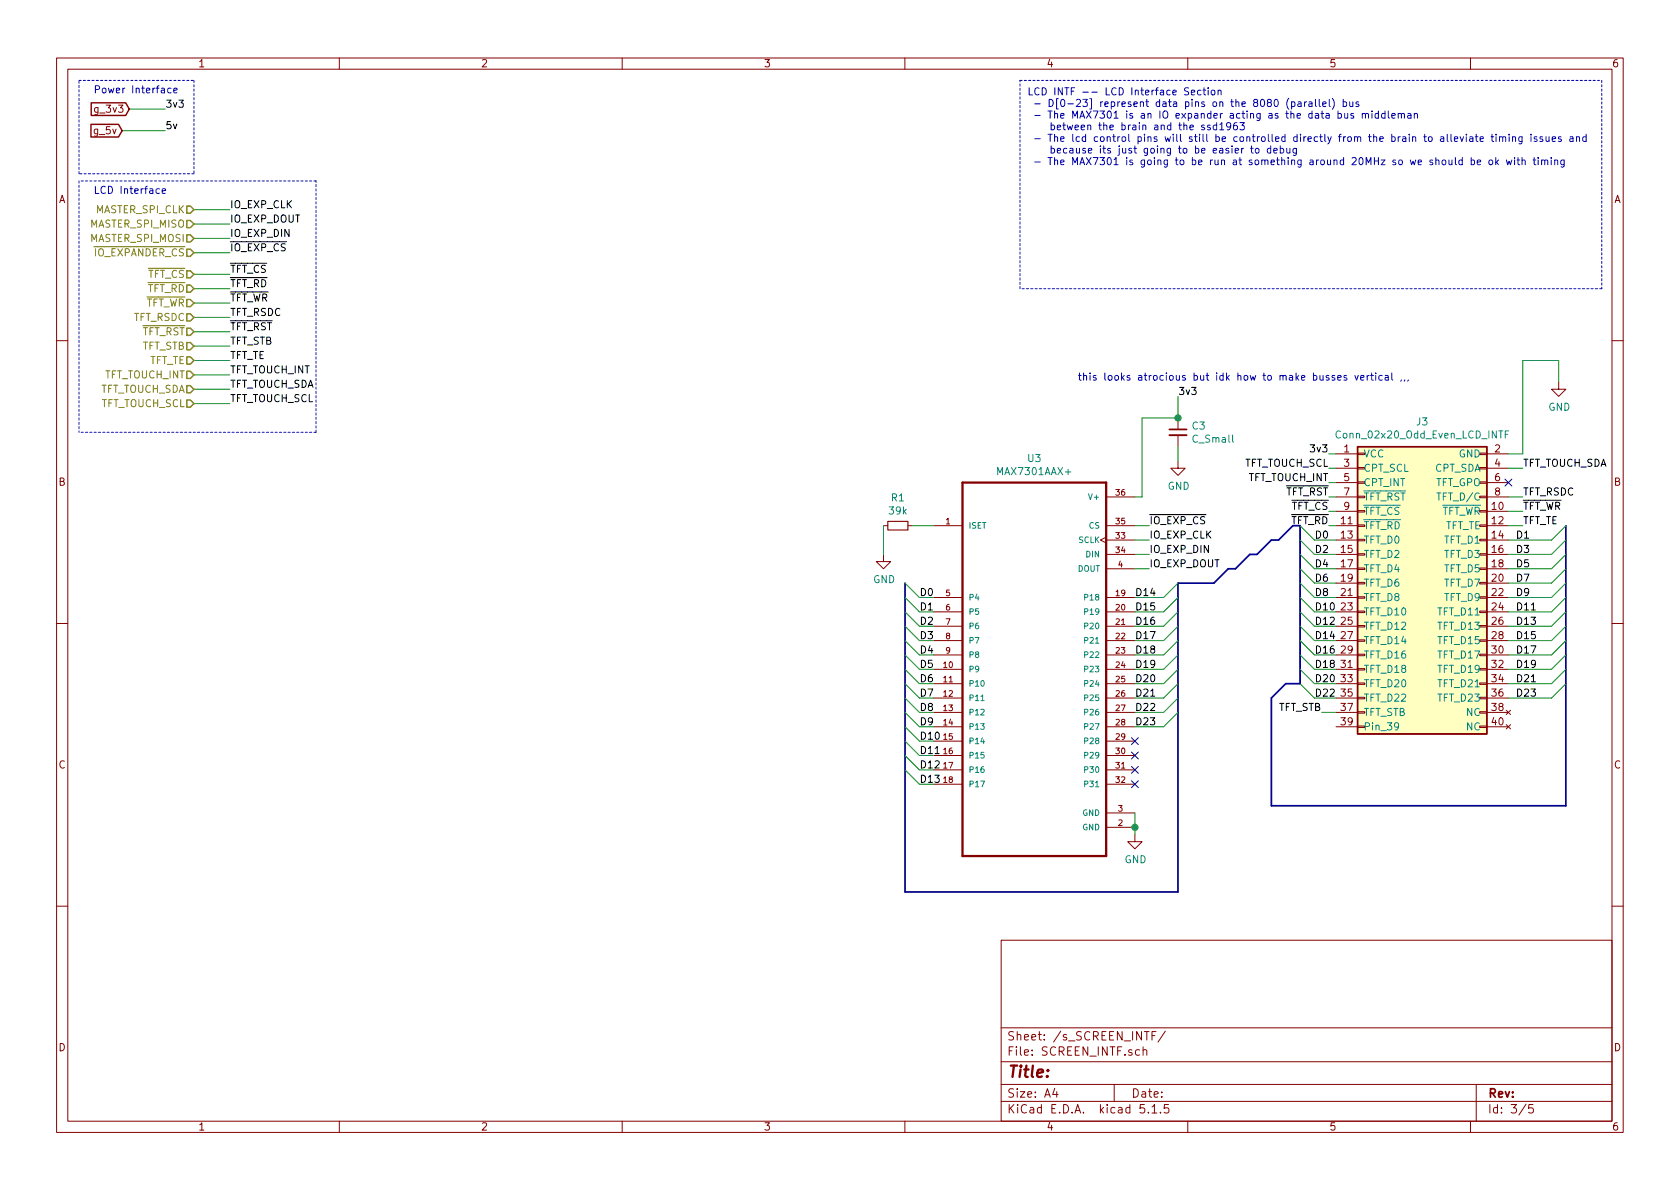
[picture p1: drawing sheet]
<svg xmlns="http://www.w3.org/2000/svg" width="297mm" height="210mm" viewBox="0 0 297 210" stroke-linecap="round" stroke-linejoin="round" font-family="sans-serif">
<g fill="none" stroke="#840000" stroke-width=".18">
<path d="M10 10.3h277v189.9h-277zM12 12.2h273v186.1h-273zM60 10.3v1.9M110 10.3v1.9M160 10.3v1.9M210 10.3v1.9M260 10.3v1.9M10 60.2h2M208.3 73.9v2M208.3 77v2M275.6 67.6v1.2h1.3l-1.3 1.3-1.3-1.3h1.3M285 60.2h2"/>
<path d="M156.2 98v1.3h1.3l-1.3 1.3-1.3-1.3h1.3M156.2 93h.8M160.5 93h.8M165.1 93h5.1M195.6 95l-1 .5 1 .5M195.6 93h5.1M195.6 95.5h5.1M195.6 98h5.1M195.6 87.9h5.1M208.3 81.5v1.3h1.2l-1.2 1.3-1.3-1.3h1.3M236.2 80.3h3.8M236.2 90.4h3.8"/>
<path d="M236.2 93h3.8M236.2 95.5h3.8M236.2 98h3.8M236.2 82.8h3.8M236.2 85.3h3.8M236.2 87.9h3.8M240 97.9h1.3v.3h-1.3zM240 95.4h1.3v.2h-1.3zM240 92.8h1.3v.3h-1.3zM240 90.3h1.3v.2h-1.3zM240 87.8h1.3v.2h-1.3zM240 85.2h1.3v.3h-1.3z"/>
<path d="M240 82.7h1.3v.2h-1.3zM240 80.1h1.3v.3h-1.3zM261.6 97.9h1.3v.3h-1.3zM261.6 95.4h1.3v.2h-1.3zM261.6 92.8h1.3v.3h-1.3zM261.6 90.3h1.3v.2h-1.3zM261.6 87.8h1.3v.2h-1.3zM261.6 85.2h1.3v.3h-1.3zM261.6 82.7h1.3v.2h-1.3zM261.6 80.1h1.3v.3h-1.3zM262.9 80.3h3.8M262.9 90.4h3.8"/>
<path d="M262.9 93h3.8M262.9 95.5h3.8M262.9 98h3.8M262.9 82.8h3.8M262.9 85.3h3.8M262.9 87.9h3.8M10 110.3h2M165.1 105.7h5.1M165.1 108.2h5.1M165.1 110.7h5.1M165.1 113.3h5.1M165.1 115.8h5.1"/>
<path d="M165.1 118.4h5.1M195.6 100.6h5.1M195.6 105.7h5.1M195.6 108.2h5.1M195.6 110.7h5.1M195.6 113.3h5.1M195.6 115.8h5.1M195.6 118.4h5.1M236.2 100.6h3.8M236.2 103.1h3.8M236.2 105.7h3.8M236.2 108.2h3.8"/>
<path d="M236.2 110.7h3.8M236.2 113.3h3.8M236.2 115.8h3.8M236.2 118.4h3.8M240 118.2h1.3v.3h-1.3zM240 115.7h1.3v.2h-1.3zM240 113.2h1.3v.2h-1.3zM240 110.6h1.3v.3h-1.3zM240 108.1h1.3v.2h-1.3zM240 105.5h1.3v.3h-1.3zM240 103h1.3v.2h-1.3zM240 100.5h1.3v.2h-1.3z"/>
<path d="M261.6 118.2h1.3v.3h-1.3zM261.6 115.7h1.3v.2h-1.3zM261.6 113.2h1.3v.2h-1.3zM261.6 110.6h1.3v.3h-1.3zM261.6 108.1h1.3v.2h-1.3zM261.6 105.5h1.3v.3h-1.3zM261.6 103h1.3v.2h-1.3zM261.6 100.5h1.3v.2h-1.3zM262.9 100.6h3.8M262.9 103.1h3.8M262.9 105.7h3.8M262.9 108.2h3.8"/>
<path d="M262.9 110.7h3.8M262.9 113.3h3.8M262.9 115.8h3.8M262.9 118.4h3.8M285 110.3h2M165.1 120.9h5.1M165.1 123.4h5.1M165.1 126h5.1M165.1 128.5h5.1M165.1 131.1h5.1M165.1 133.6h5.1M165.1 136.1h5.1"/>
<path d="M165.1 138.7h5.1M195.6 120.9h5.1M195.6 123.4h5.1M195.6 126h5.1M195.6 128.5h5.1M195.6 131.1h5.1M195.6 133.6h5.1M195.6 136.1h5.1M195.6 138.7h5.1M236.2 120.9h3.8M236.2 123.4h3.8M236.2 126h3.8"/>
<path d="M236.2 128.5h3.8M240 128.4h1.3v.2h-1.3zM240 125.9h1.3v.2h-1.3zM240 123.3h1.3v.3h-1.3zM240 120.8h1.3v.2h-1.3zM261.6 128.4h1.3v.2h-1.3zM261.6 125.9h1.3v.2h-1.3zM261.6 123.3h1.3v.3h-1.3zM261.6 120.8h1.3v.2h-1.3zM262.9 120.9h3.8M262.9 123.4h3.8M262.9 126h3.8"/>
<path d="M262.9 128.5h3.8M266.3 125.6l.8 .8M266.3 128.1l.8 .8M267.1 125.6l-.8 .8M267.1 128.1l-.8 .8M195.6 146.3h5.1M195.6 143.8h5.1M200.7 147.6v1.2h1.2l-1.2 1.3-1.3-1.3h1.3M10 160.2h2M177 166.3h108v32h-108zM285 160.2h2M60 198.3v1.9"/>
<path d="M110 198.3v1.9M160 198.3v1.9M177 194.8h108M177 191.8h108M177 187.8h108M177 181.8h108M186.5 192.5l-.4 1h1M186.8 193v1M197 191.8v3M201.5 185.7l-.5-.1-.2 .3v.6l.2 .1 .5-.1M202.1 185.7h.1a.37 .37 0 0 1 .6 .1v.8M202.1 185.1v1.5"/>
<path d="M202.3 195.3h-.7l-.1 .7 .3-.1 .5 .1 .1 .2-.1 .5-.2 .1-.6-.1M203 196.7v.1M203.7 195.8l.4-.5v1.5M203.7 196.8h.8M203.7 183.1h.5M204.4 182.4h-.7v1.5M205.2 196.7v.1M206 182.3l-1.3 2M206.6 195.3h-.7l-.1 .7 .2-.1 .6 .1 .1 .2-.1 .5-.2 .1-.6-.1M210 198.3v1.9M260 198.3v1.9M261 191.8v6.5"/>
<path d="M269.8 195.2l-1.2 2M271 195.3h-.7v.7l.2-.1 .5 .1 .1 .2-.1 .5-.2 .1-.5-.1"/>
</g>
<path d="M240 79h22.9v50.8h-22.9z" fill="#ffffc2" stroke="#ffffc2" stroke-width=".18"/>
<path d="M16.1 18.2h6.1l.7 1.1-.7 1.1h-6.1zM16.1 22h4.9l.6 1.1-.6 1.1h-4.9zM240 79h22.9v50.8h-22.9z" fill="none" stroke="#840000" stroke-width=".25"/>
<path d="M266.1 76.8h.5M266.8 76.2h-.7v1.3M173.4 123.9h.6M247.3 128.4l-.3 .2h-.2l-.2-.2v-.5l.2-.1h.2l.3 .3a.97 .97 0 0 1-.3 .9l-.3 .1" fill="none" stroke="#008484" stroke-width=".18"/>
<path d="M157 92.2h3.5v1.5h-3.5z" fill="none" stroke="#840000" stroke-width=".2"/>
<path d="M206.8 77h3" fill="none" stroke="#840000" stroke-width=".33"/>
<path d="M206.8 75.9h3" fill="none" stroke="#840000" stroke-width=".3"/>
<path d="M170.2 85.3h25.4v66.1h-25.4z" fill="none" stroke="#840000" stroke-width=".41"/>
<path d="M14 14.2h20.3M34.3 14.2v16.5M180.3 14.2h102.9M283.2 14.2v36.8M14 30.7v-16.5M14 32v44.4M34.3 30.7h-20.3M55.9 32h-41.9M180.3 51v-36.8M283.2 51h-102.9M55.9 76.4v-44.4M55.9 76.4h-41.9" fill="none" stroke="#0000c2" stroke-width=".18" stroke-dasharray=".4 .4"/>
<path d="M228.6 93l-2.5 2.5h-1.3l-2.6 2.5h-1.2l-2.6 2.6h-1.2l-2.6 2.5h-6.3v54.6h-48.3v-54.6M229.9 93v27.9h-2.6l-2.5 2.5v19.1h52.1v-49.5" fill="none" stroke="#000084" stroke-width=".3"/>
<g fill="none" stroke="#008400" stroke-width=".18">
<path d="M22.9 19.3h6.3M21.6 23.1h7.6M34.3 37.1h6.3M34.3 39.6h6.3M34.3 42.2h6.3M34.3 48.5h6.3M34.3 58.7h6.3M34.3 56.1h6.3M34.3 53.6h6.3M34.3 51h6.3M34.3 44.7h6.3M34.3 68.8h6.3"/>
<path d="M34.3 71.4h6.3M34.3 61.2h6.3M34.3 66.3h6.3M34.3 63.7h6.3M208.3 70.1v3.8h-6.4v14h-1.2M208.3 79v2.5M275.6 67.6v-3.9h-6.4v16.6h-2.5M156.2 93v5M161.3 93h3.8M200.7 98h2.5M200.7 95.5h2.5M200.7 93h2.5"/>
<path d="M229.9 98l2.5 2.6h3.8M229.9 95.5l2.5 2.5h3.8M229.9 93l2.5 2.5h3.8M234.9 80.3h1.3M234.9 93h1.3M234.9 90.4h1.3M234.9 87.9h1.3M234.9 82.8h1.3M234.9 85.3h1.3M266.7 93h2.5M266.7 90.4h2.5M266.7 87.9h2.5"/>
<path d="M266.7 82.8h2.5M276.9 98l-2.6 2.6h-7.6M276.9 95.5l-2.6 2.5h-7.6M276.9 93l-2.6 2.5h-7.6M160 105.7l2.6 2.5h2.5M160 103.1l2.6 2.6M160 108.2l2.6 2.5M160 110.7l2.6 2.6M160 118.4l2.6 2.5M160 115.8l2.6 2.6M160 113.3l2.6 2.5M200.7 100.6h2.5"/>
<path d="M208.3 105.7l-2.6 2.5h-5M208.3 108.2l-2.6 2.5h-5M208.3 103.1l-2.6 2.6h-5M208.3 110.7l-2.6 2.6h-5M208.3 113.3l-2.6 2.5h-5M208.3 115.8l-2.6 2.6h-5M208.3 118.4l-2.6 2.5h-5M229.9 105.7l2.5 2.5h3.8M229.9 108.2l2.5 2.5h3.8M229.9 100.6l2.5 2.5h3.8M229.9 103.1l2.5 2.6h3.8M229.9 110.7l2.5 2.6h3.8"/>
<path d="M229.9 113.3l2.5 2.5h3.8M229.9 115.8l2.5 2.6h3.8M229.9 118.4l2.5 2.5h3.8M276.9 105.7l-2.6 2.5h-7.6M276.9 108.2l-2.6 2.5h-7.6M276.9 100.6l-2.6 2.5h-7.6M276.9 103.1l-2.6 2.6h-7.6M276.9 110.7l-2.6 2.6h-7.6M276.9 113.3l-2.6 2.5h-7.6M276.9 115.8l-2.6 2.6h-7.6M276.9 118.4l-2.6 2.5h-7.6M160 126l2.6 2.5"/>
<path d="M160 128.5l2.6 2.6M160 131.1l2.6 2.5M160 133.6l2.6 2.5M160 136.1l2.6 2.6M160 120.9l2.6 2.5M160 123.4l2.6 2.6M208.3 120.9l-2.6 2.5h-5M208.3 126l-2.6 2.5h-5M208.3 123.4l-2.6 2.6h-5M229.9 120.9l2.5 2.5h3.8M233.7 126h2.5M276.9 120.9l-2.6 2.5h-7.6"/>
<path d="M200.7 143.8v3.8"/>
</g>
<g fill="none" stroke="#848400" stroke-width=".25">
<path d="M33 39h.7l.6 .6-.6 .7h-.7zM33 36.4h.7l.6 .7-.6 .6h-.7zM33 58h.7l.6 .7-.6 .6h-.7zM33 55.5h.7l.6 .6-.6 .7h-.7zM33 53h.7l.6 .6-.6 .6h-.7zM33 50.4h.7l.6 .6-.6 .7h-.7zM33 47.9h.7l.6 .6-.6 .6h-.7zM33 44.1h.7l.6 .6-.6 .6h-.7zM33 41.5h.7l.6 .7-.6 .6h-.7zM33 68.2h.7l.6 .6-.6 .7h-.7zM33 70.7h.7l.6 .7-.6 .6h-.7zM33 60.6h.7l.6 .6-.6 .6h-.7z"/>
<path d="M33 65.7h.7l.6 .6-.6 .6h-.7zM33 63.1h.7l.6 .6-.6 .7h-.7z"/>
</g>
<g fill="none" stroke="#0000c2" stroke-width=".18">
<path d="M30.3 15.6h-.4l-.3 .2 .2 .6h.5M30.7 16l.6-.1v-.3h-.4l-.2 .2 .1 .6h.5M210.2 15.6l-.5-.1-.3 .3 .1 .3 .6 .2v.4l-.2 .1-.5-.1M210.6 16.4l.7-.1-.1-.3-.4-.1-.2 .2 .1 .6h.5M212.3 16l-.3-.1-.3 .3 .2 .5h.4M212.7 15.9h.5M212.9 15.5v1.1l.3 .2M213.6 15.5v.1M213.6 15.9v.9M214.2 16.1l.2-.2 .3 .1 .1 .2-.1 .5-.3 .1-.2-.1zM215.4 16.1l.1-.2 .3 .1 .1 .8M215.4 15.9v.9"/>
<path d="M225.4 17.7l.2-.1a.67 .67 0 0 1 .4 .6 .67 .67 0 0 1-.4 .6l-.3-.4zM227.9 17.4a1.4 1.4 0 0 0 0 1.9M228.4 18.1l.3-.1 .3 .2-.1 .6h-.5M228.4 18v1.3M229.5 18.1h.5v.7M230 18.3l-.4 .1-.2 .1 .1 .3h.5M230.7 18v.8M231 18l-.3 .2M231.4 18.1h.5l.1 .7M232 18.3l-.4 .1-.2 .1v.3h.6M232.6 17.6v1.1l.2 .1M233.2 17.6v1.1l.3 .1"/>
<path d="M233.9 18.4l.6-.1-.1-.2-.4-.1-.1 .2v.6h.5M235 17.6v1.1l.2 .1M235.6 17.4a1.47 1.47 0 0 1 0 1.9M236.6 19.6v1.3M237.5 18.1l.3-.1 .3 .2-.1 .6h-.5M237.5 17.6v1.2M238.6 18l.1 .8h.3l.2-.1M239.2 18v.8M240.2 18.1l-.3-.1-.2 .2 .1 .2 .4 .1v.3h-.5M242.6 19.6v.2M243.7 19.6v1.3M244.9 19.6v1.3"/>
<path d="M245.5 19.6v1.1l.2 .2M28.2 33.4h-.4l-.2 .2 .1 .6h.5M28.7 33.8l.6-.1-.1-.3h-.3l-.2 .1v.7h.5M212.9 22.2l-.3-.1-.2 .2 .1 .2 .4 .1v.3h-.5M214 22.2l-.3-.1-.2 .2v.2l.5 .1v.3h-.5M215.1 22.2l-.3-.1-.3 .2 .1 .6h.5M215.1 21.7v1.3M215.7 22l.3-.3v1.3M215.7 23h.7M217.6 22.2l-.3 .3-.3-.1-.1-.2 .1-.4 .3-.1 .2 .1a.87 .87 0 0 1-.3 1.2h-.2M218.4 26.6l.6-.1-.1-.2-.3-.1-.2 .2v.6h.5M218.7 21.7l-.4 .1a.87 .87 0 0 0 0 1.2l.4-.2v-.5l-.4-.1-.2 .2"/>
<path d="M219.2 21.7h.8l-.4 .5 .4 .1v.5l-.2 .2-.6-.2M219.5 26.2v.9M219.9 26.2l-.4 .3M221.1 26.2h.5M221.3 25.8v1.1l.3 .2M222.1 26.3l.3-.1 .2 .2-.1 .6-.3 .1-.3-.3zM224.7 26.3l-.4-.1-.2 .3 .1 .5h.5M224.7 25.8v1.3M225.2 26.6l.6-.1v-.2l-.4-.1-.2 .2 .1 .6h.5M226.4 26.3l.3-.1 .3 .3-.2 .5h-.4M226.4 25.8v1.3M227.5 26.2l.1 .8 .3 .1 .2-.2"/>
<path d="M228.1 26.2v.9M229.2 26.2v1.2l-.2 .1-.3-.1M229.2 26.3l-.3-.1-.3 .3 .1 .5h.5M236.6 20.1h.4l.2 .2-.1 .5h-.5M237.7 20.1l.1 .7 .3 .1 .2-.1M238.3 20.1v.8M239.3 20.1h-.3l-.2 .1 .1 .2 .4 .1v.3h-.5M240.9 20.2l.2-.1h.3v.8M240.9 20.1v.8M241.4 20.2l.2-.1h.3l.1 .8M242.6 20.1v.8M243.7 20.1h-.3l-.3 .2 .1 .5h.5"/>
<path d="M244.9 20.1h-.4l-.2 .2 .1 .5h.5M246.1 20.5l.6-.1-.1-.3h-.3l-.2 .1 .1 .6h.4M247.2 20.2l.2-.1h.3l.1 .8M247.2 20.1v.8M247.8 20.2l.2-.1h.3v.8M248.9 20.1h.5l.1 .8M249.5 20.4h-.5l-.1 .2v.2h.6M250.1 20.2l.2-.1h.2l.1 .8M250.1 20.1v.8M256.2 28.3v.8h.3l.2-.1M256.5 23.7v1.1l.2 .2M256.7 28.3v.8"/>
<path d="M257.1 24.6l.7-.1-.1-.3h-.4l-.2 .2 .1 .6h.5M257.3 27.9v1.1l.2 .1M258.2 24.2l.3 .8 .3-.8M258.5 28.3h-.3l-.3 .2 .2 .6h.4M258.5 27.9v1.2M259.3 23.7v.2M259.3 24.2v.8M259.9 24.2h.4l.1 .8M260.1 28.3h.4l.2 .2-.1 .6h-.5M260.1 27.9v1.2M260.4 24.5h-.4l-.2 .2 .1 .3h.5M260.8 24.2h.5"/>
<path d="M261 23.7v1.1l.3 .2M261.2 28.7l.6-.1-.1-.3h-.3l-.2 .2 .1 .6h.4M261.7 24.6l.6-.1-.1-.3h-.3l-.2 .2v.6h.5M263.4 28.3h.3l.2 .2-.1 .6h-.3l-.3-.2zM263.6 24.2h.5M263.8 23.7v1.1l.3 .2M264.5 27.9v1.2M264.5 23.7v.2M264.5 24.2v.8M264.6 28.6l.3 .5M264.9 28.3l-.4 .5M265.1 24.3l.2-.1h.3l.1 .8"/>
<path d="M265.1 24.2v.8M265.7 24.4l.2-.2h.3v.8M266.3 28.3l.3 .8 .2-.6 .3 .6 .2-.8M266.8 23.7v.2M266.8 24.2v.8M267.4 24.3l.2-.1h.3l.1 .8M267.4 24.2v.8M267.8 27.9v.1M267.8 28.3v.8M268.2 28.3h.5M268.4 27.9v1.1l.3 .1M269.1 24.2v1.1l-.2 .1h-.3"/>
<path d="M269.1 24.2h-.3l-.3 .2 .1 .6h.5M269.1 28.4l.2-.1h.3l.1 .8M269.1 27.9v1.2M270.7 23.7v.2M270.7 24.2v.8M271.1 28.3h.5M271.2 27.9v1.1l.4 .1M271.7 24.2h-.3l-.2 .2 .1 .1 .4 .2v.3h-.5M272 27.9v.1M272 28.3v.8M272.6 28.4l.1-.1h.3l.1 .8M272.6 28.3v.8"/>
<path d="M272.7 24.2h-.3l-.1 .2v.1l.4 .2v.3h-.4M273.1 28.5l.2-.2h.3l.1 .8M273.4 24.2v.8h.3l.2-.1M273.9 24.2v.8M274.3 27.9v.1M274.3 28.3v.8M274.4 24.6l.7-.1-.1-.3h-.4l-.2 .2 .1 .6h.5M274.9 28.4l.2-.1h.3v.8M274.9 28.3v.8M276 24.2h-.3l-.2 .2 .1 .1 .4 .2v.3h-.5M276.6 28.3l-.1 1.1-.2 .2-.3-.1M276.6 28.3h-.4l-.3 .2 .2 .6h.5"/>
<path d="M277.6 24.2h.5v.8M278.1 24.5h-.4l-.2 .2 .2 .3h.4M278.7 24.3l.2-.1h.3l.1 .8M278.7 24.2v.8M280.4 24.2h-.3l-.3 .2 .2 .6h.4M280.4 23.7v1.3M236.5 66.8l.6-.1v-.3h-.4l-.2 .2 .1 .6h.5M238.1 66.4h-.3l-.2 .2 .1 .1 .4 .2v.3h-.5M239.5 66.4l.4 .8 .3-.8M240.6 66.8l.6-.1-.1-.3h-.3l-.2 .2v.6h.5M241.7 66.4v.8M242.1 66.4l-.4 .2"/>
<path d="M242.3 66.4h.5M242.5 66v1.1l.3 .1M243.2 66v.1M243.2 66.4v.8M244.4 66.4h-.4l-.2 .2 .1 .6h.5M244.9 66.4h.5l.1 .8M245.5 66.7h-.4l-.2 .2v.3h.6M246.1 66v1.1l.2 .1M247.8 67.2l-.2 .2M248.4 67.2l-.1 .2M249 67.2l-.1 .2"/>
</g>
<g fill="#008400" stroke="#008400" stroke-width=".25">
<circle cx="200.7" cy="146.3" r=".51"/>
<circle cx="208.3" cy="73.9" r=".51"/>
</g>
<path d="M266.1 84.7l1.2 1.2M267.3 84.7l-1.2 1.2M200.1 135.5l1.2 1.2M200.1 138.1l1.2 1.2M200.1 133l1.2 1.2M200.1 130.4l1.2 1.3M201.3 135.5l-1.2 1.2M201.3 138.1l-1.2 1.2M201.3 133l-1.2 1.2M201.3 130.4l-1.2 1.3" fill="none" stroke="#000084" stroke-width=".18"/>
<text font-size="2.8" fill="#840000" x="178" y="190.5">Title:</text>
<g font-size="2.1" fill="#840000">
<text x="178" y="184">Sheet: /s_SCREEN_INTF/</text>
<text x="178" y="186.7">File: SCREEN_INTF.sch</text>
<text x="178" y="196.9">KiCad E.D.A. kicad 5.1.5</text>
<text x="178" y="194.1">Size: A4</text>
<text x="200" y="194.1">Date:</text>
<text x="263" y="194.1">Rev:</text>
<text x="263" y="196.9">Id: 3/5</text>
</g>
<g font-size="1.8" fill="#840000">
<text x="35" y="11.9">1</text>
<text x="85" y="11.9">2</text>
<text x="135" y="11.9">3</text>
<text x="185" y="11.9">4</text>
<text x="235" y="11.9">5</text>
<text x="285" y="11.9">6</text>
<text x="16.8" y="23.7">g_5v</text>
<text x="17.1" y="19.9">g_3v3</text>
<text x="10.4" y="35.9">A</text>
<text x="285.4" y="35.9">A</text>
<text x="237.6" y="80">1</text>
<text x="237.6" y="82.5">3</text>
<text x="264.3" y="80">2</text>
<text x="264.3" y="82.5">4</text>
<text x="10.4" y="85.9">B</text>
<text x="237.6" y="85.1">5</text>
<text x="237.6" y="87.6">7</text>
<text x="264.3" y="85.1">6</text>
<text x="264.3" y="87.6">8</text>
<text x="285.4" y="85.9">B</text>
<text x="237.2" y="92.7">11</text>
<text x="237.2" y="95.2">13</text>
<text x="237.6" y="90.2">9</text>
<text x="263.8" y="90.2">10</text>
<text x="263.8" y="92.7">12</text>
<text x="263.8" y="95.2">14</text>
<text x="237.2" y="97.8">15</text>
<text x="237.2" y="100.3">17</text>
<text x="263.8" y="97.8">16</text>
<text x="263.8" y="100.3">18</text>
<text x="237.2" y="102.9">19</text>
<text x="237.2" y="105.4">21</text>
<text x="237.2" y="107.9">23</text>
<text x="263.8" y="102.9">20</text>
<text x="263.8" y="105.4">22</text>
<text x="263.8" y="107.9">24</text>
<text x="237.2" y="110.5">25</text>
<text x="237.2" y="113">27</text>
<text x="263.8" y="110.5">26</text>
<text x="263.8" y="113">28</text>
<text x="237.2" y="115.6">29</text>
<text x="237.2" y="118.1">31</text>
<text x="263.8" y="115.6">30</text>
<text x="263.8" y="118.1">32</text>
<text x="237.2" y="120.6">33</text>
<text x="237.2" y="123.2">35</text>
<text x="237.2" y="125.7">37</text>
<text x="263.8" y="120.6">34</text>
<text x="263.8" y="123.2">36</text>
<text x="263.8" y="125.7">38</text>
<text x="237.2" y="128.3">39</text>
<text x="263.8" y="128.3">40</text>
<text x="10.4" y="135.9">C</text>
<text x="285.4" y="135.9">C</text>
<text x="10.4" y="185.9">D</text>
<text x="285.4" y="185.9">D</text>
<text x="35" y="199.9">1</text>
<text x="85" y="199.9">2</text>
<text x="135" y="199.9">3</text>
<text x="185" y="199.9">4</text>
<text x="235" y="199.9">5</text>
<text x="285" y="199.9">6</text>
</g>
<g font-size="1.8" fill="#0000c2">
<text x="16.5" y="16.5">Power Interface</text>
<text x="181.6" y="16.9">LCD INTF -- LCD Interface Section</text>
<text x="182.1" y="18.9">- D[0-23] represent data pins on the 8080 (parallel) bus</text>
<text x="182.1" y="21">- The MAX7301 is an IO expander acting as the data bus middleman</text>
<text x="183.6" y="23">between the brain and the ssd1963</text>
<text x="182.1" y="25.1">- The lcd control pins will still be controlled directly from the brain to alleviate timing issues and</text>
<text x="182.1" y="29.2">- The MAX7301 is going to be run at something around 20MHz so we should be ok with timing</text>
<text x="183.6" y="27.1">because its just going to be easier to debug</text>
<text x="16.5" y="34.3">LCD Interface</text>
<text x="190.5" y="67.3">this looks atrocious but idk how to make busses vertical ,,,</text>
</g>
<g font-size="1.8">
<text x="29.2" y="22.9">5v</text>
<text x="29.2" y="19">3v3</text>
<text x="40.6" y="41.9">IO_EXP_DIN</text>
<text x="40.6" y="39.4">IO_EXP_DOUT</text>
<text x="40.6" y="36.8">IO_EXP_CLK</text>
<text x="40.6" y="44.4">IO_EXP_CS</text>
<text x="40.6" y="53.3">TFT_WR</text>
<text x="40.6" y="50.8">TFT_RD</text>
<text x="40.6" y="48.3">TFT_CS</text>
<text x="40.6" y="55.9">TFT_RSDC</text>
<text x="40.6" y="58.4">TFT_RST</text>
<text x="40.6" y="63.5">TFT_TE</text>
<text x="40.6" y="61">TFT_STB</text>
<text x="40.6" y="68.6">TFT_TOUCH_SDA</text>
<text x="40.6" y="66">TFT_TOUCH_INT</text>
<text x="40.6" y="71.1">TFT_TOUCH_SCL</text>
<text x="208.3" y="69.8">3v3</text>
<text x="219.9" y="82.5">TFT_TOUCH_SCL</text>
<text x="232" y="80">3v3</text>
<text x="269.2" y="82.5">TFT_TOUCH_SDA</text>
<text x="220.6" y="85.1">TFT_TOUCH_INT</text>
<text x="227.2" y="87.6">TFT_RST</text>
<text x="269.2" y="87.6">TFT_RSDC</text>
<text x="203.2" y="95.2">IO_EXP_CLK</text>
<text x="203.2" y="92.7">IO_EXP_CS</text>
<text x="228.2" y="92.7">TFT_RD</text>
<text x="228.3" y="90.2">TFT_CS</text>
<text x="232.4" y="95.2">D0</text>
<text x="268" y="95.2">D1</text>
<text x="269.2" y="92.7">TFT_TE</text>
<text x="269.2" y="90.2">TFT_WR</text>
<text x="203.2" y="100.3">IO_EXP_DOUT</text>
<text x="203.2" y="97.8">IO_EXP_DIN</text>
<text x="232.4" y="97.8">D2</text>
<text x="232.4" y="100.3">D4</text>
<text x="268" y="97.8">D3</text>
<text x="268" y="100.3">D5</text>
<text x="162.6" y="105.4">D0</text>
<text x="162.6" y="107.9">D1</text>
<text x="200.7" y="105.4">D14</text>
<text x="200.7" y="107.9">D15</text>
<text x="232.4" y="102.9">D6</text>
<text x="232.4" y="105.4">D8</text>
<text x="232.4" y="107.9">D10</text>
<text x="268" y="107.9">D11</text>
<text x="268" y="105.4">D9</text>
<text x="268" y="102.9">D7</text>
<text x="162.6" y="110.5">D2</text>
<text x="162.6" y="113">D3</text>
<text x="200.7" y="110.5">D16</text>
<text x="200.7" y="113">D17</text>
<text x="232.4" y="113">D14</text>
<text x="232.4" y="110.5">D12</text>
<text x="268" y="110.5">D13</text>
<text x="268" y="113">D15</text>
<text x="162.6" y="115.6">D4</text>
<text x="162.6" y="118.1">D5</text>
<text x="200.7" y="118.1">D19</text>
<text x="200.7" y="115.6">D18</text>
<text x="232.4" y="115.6">D16</text>
<text x="232.4" y="118.1">D18</text>
<text x="268" y="115.6">D17</text>
<text x="268" y="118.1">D19</text>
<text x="162.6" y="120.6">D6</text>
<text x="162.6" y="123.2">D7</text>
<text x="162.6" y="125.7">D8</text>
<text x="200.7" y="120.6">D20</text>
<text x="200.7" y="123.2">D21</text>
<text x="200.7" y="125.7">D22</text>
<text x="225.9" y="125.7">TFT_STB</text>
<text x="232.4" y="120.6">D20</text>
<text x="232.4" y="123.2">D22</text>
<text x="268" y="120.6">D21</text>
<text x="268" y="123.2">D23</text>
<text x="162.6" y="128.3">D9</text>
<text x="162.6" y="130.8">D10</text>
<text x="200.7" y="128.3">D23</text>
<text x="162.6" y="133.3">D11</text>
<text x="162.6" y="135.9">D12</text>
<text x="162.6" y="138.4">D13</text>
</g>
<g font-size="1.8" fill="#848400">
<text x="16" y="40.3">MASTER_SPI_MISO</text>
<text x="16.8" y="37.7">MASTER_SPI_CLK</text>
<text x="16" y="42.8">MASTER_SPI_MOSI</text>
<text x="16.6" y="45.3">IO_EXPANDER_CS</text>
<text x="26" y="51.7">TFT_RD</text>
<text x="26.1" y="49.1">TFT_CS</text>
<text x="23.5" y="56.8">TFT_RSDC</text>
<text x="25" y="59.3">TFT_RST</text>
<text x="25.6" y="54.2">TFT_WR</text>
<text x="25" y="61.8">TFT_STB</text>
<text x="26.3" y="64.4">TFT_TE</text>
<text x="17.5" y="69.5">TFT_TOUCH_SDA</text>
<text x="18.4" y="66.9">TFT_TOUCH_INT</text>
<text x="17.7" y="72">TFT_TOUCH_SCL</text>
</g>
<g font-size="1.8" fill="#008484">
<text x="210.8" y="76">C3</text>
<text x="236.6" y="77.5">Conn_02x20_Odd_Even_LCD_INTF</text>
<text x="250.5" y="75.2">J3</text>
<text x="273.8" y="72.6">GND</text>
<text x="181.8" y="81.7">U3</text>
<text x="211" y="78.3">C_Small</text>
<text x="241" y="80.9">VCC</text>
<text x="241" y="83.4">CPT_SCL</text>
<text x="253.6" y="83.4">CPT_SDA</text>
<text x="257.9" y="80.9">GND</text>
<text x="157.6" y="88.7">R1</text>
<text x="176.6" y="84">MAX7301AAX+</text>
<text x="206.5" y="86.6">GND</text>
<text x="241" y="86">CPT_INT</text>
<text x="241" y="88.5">TFT_RST</text>
<text x="253.7" y="86">TFT_GPO</text>
<text x="254.6" y="88.5">TFT_D/C</text>
<text x="157.3" y="91">39k</text>
<text x="241" y="93.6">TFT_RD</text>
<text x="241" y="91.1">TFT_CS</text>
<text x="254.7" y="91.1">TFT_WR</text>
<text x="255.4" y="93.6">TFT_TE</text>
<text x="241" y="96.1">TFT_D0</text>
<text x="241" y="98.7">TFT_D2</text>
<text x="241" y="101.2">TFT_D4</text>
<text x="255.4" y="96.1">TFT_D1</text>
<text x="255.4" y="98.7">TFT_D3</text>
<text x="255.4" y="101.2">TFT_D5</text>
<text x="154.4" y="103.1">GND</text>
<text x="241" y="103.8">TFT_D6</text>
<text x="241" y="106.3">TFT_D8</text>
<text x="255.4" y="103.8">TFT_D7</text>
<text x="255.4" y="106.3">TFT_D9</text>
<text x="241" y="108.8">TFT_D10</text>
<text x="241" y="111.4">TFT_D12</text>
<text x="241" y="113.9">TFT_D14</text>
<text x="254.4" y="108.8">TFT_D11</text>
<text x="254.4" y="111.4">TFT_D13</text>
<text x="254.4" y="113.9">TFT_D15</text>
<text x="241" y="116.5">TFT_D16</text>
<text x="241" y="119">TFT_D18</text>
<text x="254.4" y="116.5">TFT_D17</text>
<text x="254.4" y="119">TFT_D19</text>
<text x="241" y="121.5">TFT_D20</text>
<text x="241" y="124.1">TFT_D22</text>
<text x="254.4" y="121.5">TFT_D21</text>
<text x="254.4" y="124.1">TFT_D23</text>
<text x="241" y="126.6">TFT_STB</text>
<text x="241" y="129.2">Pin_39</text>
<text x="259.3" y="126.6">NC</text>
<text x="259.3" y="129.2">NC</text>
<text x="198.8" y="152.6">GND</text>
</g>
<g font-size="1.4" fill="#008484">
<text x="192.8" y="88.4">V+</text>
<text x="171.2" y="93.5">ISET</text>
<text x="192.6" y="93.5">CS</text>
<text x="190.6" y="101.1">DOUT</text>
<text x="190.7" y="96">SCLK</text>
<text x="192.1" y="98.5">DIN</text>
<text x="171.2" y="106.2">P4</text>
<text x="192" y="106.2">P18</text>
<text x="171.2" y="108.7">P5</text>
<text x="171.2" y="111.2">P6</text>
<text x="171.2" y="113.8">P7</text>
<text x="192" y="108.7">P19</text>
<text x="192" y="111.2">P20</text>
<text x="192" y="113.8">P21</text>
<text x="171.2" y="118.9">P9</text>
<text x="171.2" y="116.3">P8</text>
<text x="192" y="116.3">P22</text>
<text x="192" y="118.9">P23</text>
<text x="171.2" y="121.4">P10</text>
<text x="171.2" y="123.9">P11</text>
<text x="192" y="121.4">P24</text>
<text x="192" y="123.9">P25</text>
<text x="171.2" y="126.5">P12</text>
<text x="171.2" y="129">P13</text>
<text x="171.2" y="131.6">P14</text>
<text x="192" y="126.5">P26</text>
<text x="192" y="129">P27</text>
<text x="192" y="131.6">P28</text>
<text x="171.2" y="134.1">P15</text>
<text x="171.2" y="136.6">P16</text>
<text x="192" y="134.1">P29</text>
<text x="192" y="136.6">P30</text>
<text x="171.2" y="139.2">P17</text>
<text x="192" y="139.2">P31</text>
<text x="191.4" y="146.8">GND</text>
<text x="191.4" y="144.3">GND</text>
</g>
<g font-size="1.4" fill="#840000">
<text x="197.3" y="87.6">36</text>
<text x="167.3" y="92.7">1</text>
<text x="197.3" y="95.2">33</text>
<text x="197.3" y="92.7">35</text>
<text x="197.3" y="97.8">34</text>
<text x="197.7" y="100.3">4</text>
<text x="167.3" y="105.4">5</text>
<text x="167.3" y="107.9">6</text>
<text x="197.3" y="105.4">19</text>
<text x="197.3" y="107.9">20</text>
<text x="167.3" y="110.5">7</text>
<text x="167.3" y="113">8</text>
<text x="197.3" y="110.5">21</text>
<text x="197.3" y="113">22</text>
<text x="166.9" y="118.1">10</text>
<text x="167.3" y="115.6">9</text>
<text x="197.3" y="115.6">23</text>
<text x="197.3" y="118.1">24</text>
<text x="166.9" y="120.6">11</text>
<text x="166.9" y="123.2">12</text>
<text x="166.9" y="125.7">13</text>
<text x="197.3" y="120.6">25</text>
<text x="197.3" y="123.2">26</text>
<text x="197.3" y="125.7">27</text>
<text x="166.9" y="128.3">14</text>
<text x="166.9" y="130.8">15</text>
<text x="197.3" y="128.3">28</text>
<text x="197.3" y="130.8">29</text>
<text x="166.9" y="133.3">16</text>
<text x="166.9" y="135.9">17</text>
<text x="197.3" y="133.3">30</text>
<text x="197.3" y="135.9">31</text>
<text x="166.9" y="138.4">18</text>
<text x="197.3" y="138.4">32</text>
<text x="197.7" y="143.5">3</text>
<text x="197.7" y="146">2</text>
</g>
</svg>
